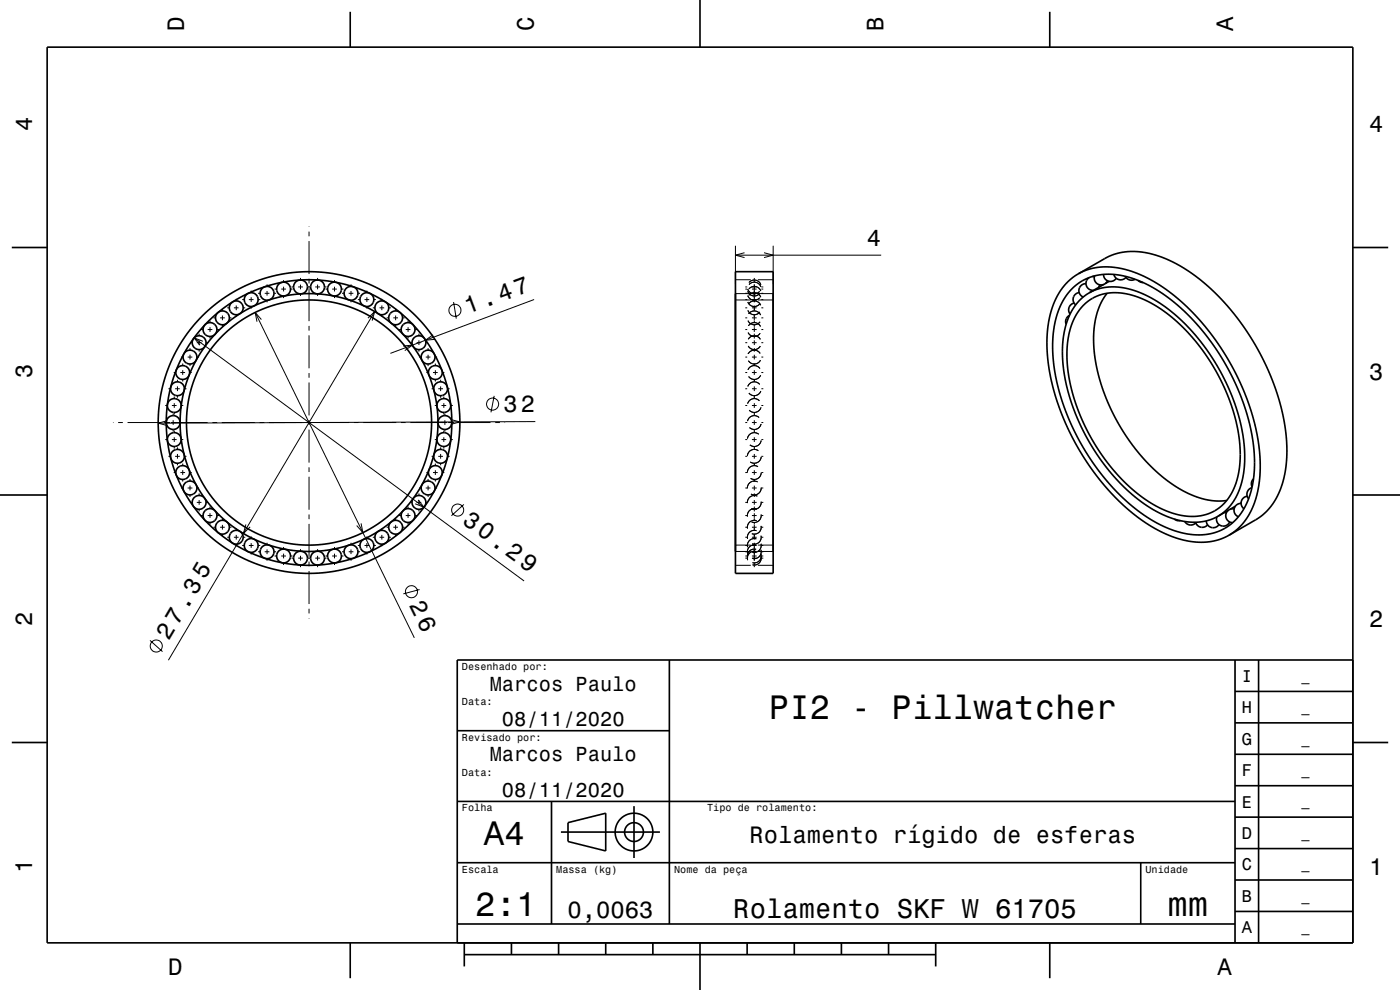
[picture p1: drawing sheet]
<svg xmlns="http://www.w3.org/2000/svg" width="297mm" height="210mm" viewBox="0 0 297 210" stroke-linecap="round" stroke-linejoin="round" font-family="sans-serif">
<g fill="none" stroke="#000" stroke-width=".21">
<path d="M60.2 59.4v.4M63.8 59v.4M65.6 48v.1M65.6 49.1v1M65.6 51.1v7M65.6 59.1v1M67.4 59v.4M71 59.4v.4M156 52.1v8.2M156 59.3h3.3M156 54.1h30.9M157.9 53.6l-1.9 .5 1.9 .5"/>
<path d="M158.9 59.9a1.47 1.47 0 0 1 2.5 .5M160 59v.8M160.8 59.3h3.2M162.1 53.6l1.9 .5-1.9 .5M164 52.1v8.2M36.9 79h.4M38.3 79h1M38.4 75.7h.4M38.8 77.1v.4M38.8 78.5v1M39.8 75.7h1M40.3 79h.4"/>
<path d="M40.3 73.8v.4M40.3 75.2v1M40.3 77.2v.5M40.3 72.7h.4M41.2 71.7l70 51.5M41.7 72.7h1M41.8 75.7h.4M42.2 70.8v.4M42.2 72.2v1M42.2 74.2v.4M42.6 69.9h.4M43 72.4l-1.8-.7 1.2 1.5"/>
<path d="M43.7 72.7h.5M44.1 69.9h.9M44.6 68v.4M44.6 69.4v1M44.6 71.4v.4M45.3 67.4h.4M46.1 69.9h.4M46.7 67.4h1M47.2 65.5v.4M47.2 66.9v1M47.2 68.9v.4M48.2 65.3h.4"/>
<path d="M48.7 67.4h.4M49.6 65.3h1M50.1 63.4v.4M50.1 64.8v1M50.1 66.8v.4M51.4 63.6h.4M51.6 65.3h.4M52.8 63.6h1M53.3 61.6v.5M53.3 63.1v1M53.3 65.1v.4M54.1 66.3l33.8 69"/>
<path d="M54.7 62.2h.5M54.8 63.6h.4M55.4 67.8l-1.3-1.5 .4 1.9M56.2 62.2h1M56.7 60.3v.4M56.7 61.7v1M56.7 63.7v.4M58.2 62.2h.4M58.2 61.3h.5M59.7 61.3h1M60.2 60.8v1M60.2 62.8v.4"/>
<path d="M61.7 61.3h.4M61.8 60.9h.5M63.2 60.9h1.1M63.8 60.4v1M63.8 62.4v.4M65.2 60.9h.7M65.6 61.1v7M65.6 69.1v1M65.6 71.1v7M65.6 79.1v1M66.9 60.9h1M67.4 60.4v1"/>
<path d="M67.4 62.4v.4M68.9 60.9h.4M69 61.3h.5M70.5 61.3h1M71 60.8v1M71 62.8v.4M72.5 61.3h.4M72.6 62.2h.4M74 62.2h1M74.5 60.3v.4M74.5 61.7v1M74.5 63.7v.4"/>
<path d="M75.9 63.6h.4M76 62.2h.4M77.3 63.6h1M77.8 61.6v.5M77.8 63.1v1M77.8 65.1v.4M78.1 67.5l1.4-1.4-.6 1.9M79.1 65.3h.4M79.3 63.6h.4M79.5 66.1l-43.8 73.9M80.5 65.3h1M81 63.4v.4"/>
<path d="M81 64.8v1M81 66.8v.4M82 67.4h.4M82.5 65.3h.4M83.4 67.4h1M83.9 65.5v.4M83.9 66.9v1M83.9 68.9v.4M84.7 69.9h.4M85.4 67.4h.4M85.5 73.4l2-.2-1.6 1.2M86.1 69.9h1"/>
<path d="M86.6 68v.4M86.6 69.4v1M86.6 71.4v.4M87 72.7h.4M88.1 69.9h.4M88.4 72.7h1M88.9 70.8v.4M88.9 72.2v1M88.9 74.2v.4M88.9 75.7h.4M90.3 75.7h1M90.4 72.7h.4"/>
<path d="M90.4 79h.5M90.8 73.8v.4M90.8 75.2v1M90.8 77.2v.5M91.9 79h1M91.9 71l-1.6 1.2 1.9-.2M92.3 75.7h.4M92.4 77.1v.4M92.4 78.5v1M93.9 79h.4M96.2 64.1l.6 3.5M113.3 63.5l-30.5 11.5"/>
<path d="M156 62.3h3.3M156 63.6h3.3M158.1 79h.4M158.1 75.7h.4M158.1 72.7h.4M158.1 69.9h.4M158.1 67.4h.4M158.1 65.3h.4M158.1 63.6h.4M158.1 62.2h.4M158.1 61.3h.4M158.1 60.9h.4"/>
<path d="M158.6 61.8a1.47 1.47 0 0 0 2.5 .5M158.6 61.3a1.47 1.47 0 0 0 2.5 .5M158.6 62.7a1.47 1.47 0 0 0 2.6 .5M158.6 64.1a1.47 1.47 0 0 0 2.6 .4M158.7 65.8a1.47 1.47 0 0 0 2.5 .4M158.7 68a1.47 1.47 0 0 0 2.5 .3M158.7 70.5a1.47 1.47 0 0 0 2.6 .2M158.7 73.4a1.46 1.46 0 0 0 2.6 0M158.7 72a1.47 1.47 0 0 1 2.6 0M158.8 69.1a1.47 1.47 0 0 1 2.5 .2M158.8 66.6a1.47 1.47 0 0 1 2.6 .2M158.8 64.4a1.47 1.47 0 0 1 2.6 .3"/>
<path d="M158.9 62.6a1.47 1.47 0 0 1 2.5 .4M158.9 61.3a1.47 1.47 0 0 1 2.5 .4M158.9 60.4a1.47 1.47 0 0 1 2.5 .5M159.5 79h1M159.5 75.7h1M159.5 72.7h1M159.5 69.9h1M159.5 67.4h1M159.5 65.3h1M159.5 63.6h1M159.5 62.2h1M159.5 61.3h1"/>
<path d="M159.5 60.9h1M160 60.3v3.8M160 64.8v1.1M160 66.8v1.1M160 68v.4M160 68.9v.4M160 69.4v1M160 70.8v.4M160 71.4v.4M160 72.2v1M160 73.8v.8M160 75.2v1"/>
<path d="M160 77.1v.6M160 78.5v1M160.8 62.3h3.2M160.8 63.6h3.2M161.2 78.2a1.47 1.47 0 0 0-2.5 .2M161.3 75a1.47 1.47 0 0 0-2.6 .1M161.3 76.4a1.47 1.47 0 0 1-2.5 .1M161.4 79.6a1.47 1.47 0 0 1-2.6 .3M161.5 79h.4M161.5 75.7h.4M161.5 72.7h.4M161.5 69.9h.4"/>
<path d="M161.5 67.4h.4M161.5 65.3h.4M161.5 63.6h.4M161.5 62.2h.4M161.5 61.3h.4M161.5 60.9h.4M24 89.6h.1M25.1 89.6h1M27.1 89.6h7M34.8 89.6h1.3M35.1 93.2h.4M35.1 86h.4"/>
<path d="M35.5 89.2l-1.9 .6 1.9 .5M35.7 96.8h.4M35.7 82.5h.4M36.2 89.6h7.9M36.5 93.2h1M36.5 86h1M36.7 87.7v.4M36.7 89.1v1M36.7 91.1v.4M37 84.1v.4M37 85.5v1M37 87.5v.4"/>
<path d="M37 91.3v.4M37 92.7v1M37 94.7v.5M37.1 96.8h1M37.1 82.5h1M37.6 80.6v.4M37.6 82v1M37.6 84v.4M37.6 94.9v.4M37.6 96.3v1M37.6 98.3v.4M38.5 93.2h.4"/>
<path d="M38.5 86h.4M38.8 80.5v.4M38.8 98.3v.4M38.8 99.7v1M39.1 96.8h.5M39.1 82.5h.5M45.1 89.6h1M47.1 89.6h7M55.1 89.6h1M57.1 89.6h7M65.1 89.6h1M65.6 81.1v7"/>
<path d="M65.6 89.1v1M65.6 91.1v7M65.6 99.1v1M67.1 89.6h7M75.1 89.6h1M77.1 89.6h7M85.1 89.6h1M87.1 89.6h7.8M91.6 96.8h.4M91.6 82.5h.4M92.2 93.2h.5M92.2 86h.5"/>
<path d="M92.4 80.5v.4M92.4 98.3v.4M92.4 99.7v1M93 96.8h1M93 82.5h1M93.5 80.6v.4M93.5 82v1M93.5 84v.4M93.5 94.9v.4M93.5 96.3v1M93.5 98.3v.4M93.7 93.2h1"/>
<path d="M93.7 86h1M94.2 84.1v.4M94.2 85.5v1M94.2 87.5v.4M94.2 91.3v.4M94.2 92.7v1M94.2 94.7v.5M94.4 87.7v.4M94.4 89.1v1M94.4 91.1v.4M95 96.8h.4M95 82.5h.4"/>
<path d="M95.1 89.6h1.2M95.6 89l2 .5-2 .5M95.7 93.2h.4M95.7 86h.4M97.1 89.6h7M104.8 84l-.6 3.5M105.1 89.6h1M107.1 89.6h.1M113.6 89.4l-80 .4M158.1 89.6h.4M158.1 93.2h.4M158.1 96.8h.4"/>
<path d="M158.1 86h.4M158.1 82.5h.4M159 90.7l1 .4M159.5 89.6h1M159.5 93.2h1M159.5 96.8h1M159.5 86h1M159.5 82.5h1M160 88.2l1 .4M160 88.2a1.47 1.47 0 0 0-1.4 1.1M160 80.5v.5M160 82v1"/>
<path d="M160 84v.5M160 85.5v1M160 87.5v.6M160 89.1v1M160 91.1v.6M160 92.7v1M160 94.7v.6M160 96.3v1M160 98.3v.4M160 99.7v1M160.8 99a1.47 1.47 0 0 0-2.3 1.2h-.4M160.9 95.6a1.47 1.47 0 0 0-2.3 1.1"/>
<path d="M161 92.1a1.47 1.47 0 0 0-2.4 .9M161.1 85a1.47 1.47 0 0 0-2.5 .6M161.2 81.5a1.47 1.47 0 0 0-2.6 .5M161.4 83a1.47 1.47 0 0 1-2.5 .4M161.4 86.4a1.47 1.47 0 0 1-2.5 .6M161.5 89.9a1.48 1.48 0 0 1-1.5 1.2M161.5 93.4a1.47 1.47 0 0 1-2.4 1M161.5 96.9a1.47 1.47 0 0 1-2.3 1.1M161.5 89.6h.4M161.5 93.2h.4M161.5 96.8h.4M161.5 86h.4"/>
<path d="M161.5 82.5h.4M36.9 100.2h.4M38.3 100.2h1M38.4 103.5h.4M38.8 101.7v.5M39.8 103.5h1M40.3 100.2h.4M40.3 101.6v.4M40.3 103v1M40.3 105v.4M40.3 106.6h.4M41.7 106.6h1"/>
<path d="M41.8 103.5h.4M42.2 104.7v.4M42.2 106.1v1M42.2 108.1v.4M42.6 109.4h.4M43.7 106.6h.5M44.1 109.4h.9M44.6 107.4v.5M44.6 108.9v1M44.6 110.9v.4M45.3 111.8h.4M46.1 109.4h.4"/>
<path d="M46.7 111.8h1M47.2 109.9v.4M47.2 111.3v1M47.2 113.3v.4M48.2 114h.4M48.7 111.8h.4M49.6 114h1M50.1 112.1v.4M50.1 113.5v1M50.1 115.5v.4M51.4 115.7h.4M51.6 114h.4"/>
<path d="M52.2 111.2l-.6 2 1.5-1.4M52.8 115.7h1M53.3 113.8v.4M53.3 115.2v1M53.3 117.2v.4M54.7 117h.5M54.8 115.7h.4M56.2 117h1M56.7 115.1v.4M56.7 116.5v1M56.7 118.5v.4M58.2 117h.4"/>
<path d="M58.2 117.9h.5M59.7 117.9h1M60.2 116v.4M60.2 117.4v1M60.2 119.4v.4M61.7 117.9h.4M61.8 118.4h.5M63.2 118.4h1.1M63.8 116.5v.4M63.8 117.9v1M63.8 119.9v.4M65.2 118.4h.7"/>
<path d="M65.6 101.1v7M65.6 109.1v1M65.6 111.1v7M65.6 119.1v1M66.9 118.4h1M67.4 116.5v.4M67.4 117.9v1M67.4 119.9v.4M68.9 118.4h.4M69 117.9h.5M70.5 117.9h1M71 116v.4"/>
<path d="M71 117.4v1M71 119.4v.4M72.5 117.9h.4M72.6 117h.4M74 117h1M74.5 115.1v.4M74.5 116.5v1M74.5 118.5v.4M75.9 115.7h.4M76 117h.4M76.6 111l.4 2-1.3-1.5M77.3 115.7h1"/>
<path d="M77.8 113.8v.4M77.8 115.2v1M77.8 117.2v.4M79.1 114h.4M79.3 115.7h.4M80.5 114h1M81 112.1v.4M81 113.5v1M81 115.5v.4M82 111.8h.4M82.5 114h.4M83.4 111.8h1"/>
<path d="M83.9 109.9v.4M83.9 111.3v1M83.9 113.3v.4M84.7 109.4h.4M85.4 111.8h.4M86.1 109.4h1M86.6 107.4v.5M86.6 108.9v1M86.6 110.9v.4M87 106.6h.4M88.1 109.4h.4M88.4 106.6h1"/>
<path d="M88.7 106l1.2 1.6-1.8-.7M88.9 104.7v.4M88.9 106.1v1M88.9 108.1v.4M88.9 103.5h.4M90.3 103.5h1M90.4 106.6h.4M90.4 100.2h.5M90.8 101.6v.4M90.8 103v1M90.8 105v.4M91.9 100.2h1"/>
<path d="M92.3 103.5h.4M92.4 101.7v.5M93.9 100.2h.4M98.4 107l-2.6 2.4M156 119.9h3.3M156 117h3.3M156 115.6h3.3M158.1 103.5h.4M158.1 106.6h.4M158.1 109.4h.4M158.1 111.8h.4M158.1 114h.4"/>
<path d="M158.1 115.7h.4M158.1 117h.4M158.1 117.9h.4M158.1 118.4h.4M159.5 100.2h1M159.5 103.5h1M159.5 106.6h1M159.5 109.4h1M159.5 111.8h1M159.5 114h1M159.5 115.7h1M159.5 117h1"/>
<path d="M159.5 117.9h1M159.5 118.4h1M160 101.6v.6M160 103v1M160 104.7v.7M160 106.1v1M160 107.4v.5M160 108.1v.4M160 108.9v1M160 109.9v.4M160 110.9v.4M160 111.3v1.2"/>
<path d="M160 113.3v1.2M160 115.1v3.8M160 119.4v.9M160.4 117a1.47 1.47 0 0 0-1.8 1.8M160.4 116.5a1.47 1.47 0 0 0-1.8 1.8M160.4 115.6a1.47 1.47 0 0 0-1.8 1.8M160.5 114.3a1.47 1.47 0 0 0-1.9 1.8M160.5 112.6a1.47 1.47 0 0 0-1.9 1.7M160.5 110.5a1.46 1.46 0 0 0-1.9 1.6M160.6 108a1.47 1.47 0 0 0-2 1.6M160.7 105.2a1.47 1.47 0 0 0-2.1 1.5M160.7 102.2a1.47 1.47 0 0 0-2.1 1.4"/>
<path d="M160.8 119.9h3.2M160.8 117h3.2M160.8 115.6h3.2M161.4 118a1.47 1.47 0 0 1-1.8 1.8M161.4 117.5a1.47 1.47 0 0 1-1.8 1.9M161.4 116.6a1.47 1.47 0 0 1-1.8 1.9M161.4 115.3a1.47 1.47 0 0 1-1.8 1.8M161.5 113.6a1.47 1.47 0 0 1-2 1.8M161.5 111.6a1.47 1.47 0 0 1-2 1.6M161.5 109.1a1.47 1.47 0 0 1-2.1 1.6M161.5 106.4a1.47 1.47 0 0 1-2.1 1.5M161.5 103.4a1.47 1.47 0 0 1-2.2 1.4"/>
<path d="M161.5 103.5h.4M161.5 106.6h.4M161.5 109.4h.4M161.5 111.8h.4M161.5 114h.4M161.5 115.7h.4M161.5 117h.4M161.5 117.9h.4M161.5 118.4h.4M161.9 100.2l-.4 .1a1.47 1.47 0 0 1-2.3 1.2M31.8 135.8l2.7 2.4M65.6 121.1v7"/>
<path d="M65.6 129.1v1M65.6 131.1v.1M89 125.1l-3.4 .9"/>
<circle cx="96.5" cy="65.8" r="1.28"/>
<circle cx="104.5" cy="85.7" r="1.28"/>
<circle cx="97.1" cy="108.2" r="1.28"/>
<circle cx="33.2" cy="137" r="1.28"/>
<circle cx="87.3" cy="125.5" r="1.28"/>
</g>
<g fill="none" stroke="#000" stroke-width=".35">
<path d="M10 10h277v190h-277zM74.3 2.5v7.5M148.5 0v10M222.7 2.5v7.5M2.5 52.5h7.5M156 57.6h8v64h-8zM228.7 58.1l6.2-3.5 1.6-.7 1.5-.4 2.1-.2 2.3 .2 2.5 .5 2.2 .8 2.7 1.3 2.6 1.6 2.6 2 2.6 2.3 2.3 2.3 2.3 2.8 2.3 3.3 1.9 2.9 1.5 2.9 1.7 3.6 1.3 3.6 1 3.4 .7 3.4 .3 3.2 .1 2.9-.2 2.9-.5 2.6-.8 2.3-.9 1.8-1.2 1.8-1 1.1-1.4 1.1-6.3 3.6M228.7 58.1l1.6-.7 1.7-.5 1.8-.3 2.2 .1 2 .3 2.1 .6 2.3 .9 2.3 1.1 4.3 3.1 4.3 3.9 4 4.8 3.4 5.2 3 6 2 5.7 1.2 5.4 .4 2.8v2.7l-.1 2.4-.4 2.6-.6 2.2-.7 1.7-1.1 1.9-1 1.3-1.1 1.2-1.6 1M228.7 58.1l-1.4 1-1.3 1.2-1.1 1.5-1 1.8-.8 2.2-.6 2-.3 2.3-.1 2.7 .4 5.3 1.3 5.6 2.1 5.7 3 6 3.2 4.8 4 4.8 4 3.8 2.3 1.7 2.3 1.4 2.5 1.3 2.2 .9 2.1 .6 2 .3h2.2l1.8-.2 1.6-.5 1.6-.8M231 58.9a1.47 1.47 0 0 0-.5 1.7 1.47 1.47 0 0 0 1.5 1M231.7 58.7h.5M232.2 58.5a1.47 1.47 0 0 0 .9 1.9 1.47 1.47 0 0 0 1.8-.8"/>
<path d="M234.1 58.2a1.47 1.47 0 0 0 1 1.4 1.47 1.47 0 0 0 1.7-.6M235.3 59.7l-.8 .4M236.3 58.2a1.47 1.47 0 0 0 1.1 1.1 1.47 1.47 0 0 0 1.5-.5M238.7 58.6a1.47 1.47 0 0 0 2.1 .6M241.4 59.5l.4 .3 .7 .1M287 52.5h7.5M226.9 66.9a1.47 1.47 0 0 0-.7 1.9M227.5 61.2l1.3-1.2 1.6-.8 1.7-.6 1.7-.4h1.9l2 .2 2 .5 2.4 .9 2.5 1.2 2.1 1.3 4.3 3.5 4 4.2 3.5 4.8 3 5.4 2.4 5.7 1 3.1 .6 2.7 .6 5v2.7l-.2 2.3-.4 2.2-.6 2-.8 1.6-1.2 1.9-1.3 1.4-1.2 .9-1.6 .9-1.4 .5-1.8 .3-1.9 .1-1.8-.2-1.8-.4-4-1.6-4.3-2.7-3.6-3-3.9-4.2-3.3-4.6-3-5.2-2.2-5.2-1.6-5.4-.8-4.9v-4.7l.2-2.1 .5-2.1 .5-1.6 .9-1.8 .9-1.4zM227.9 64.3a1.47 1.47 0 0 0-.9 2.3M228.9 62.1a1.47 1.47 0 0 0-1.2 1 1.47 1.47 0 0 0 .5 1.6M229.9 64.7l1.1-.9 1.4-.8 1.3-.5 1.7-.4h1.7l1.8 .2 3.6 1.2 3.9 2.1 3.6 2.9 3.3 3.5 3.2 4.3 2.6 4.6 2.1 5 1.3 5 .6 4.5-.2 4.1-.3 1.8-.6 1.8-.8 1.6-.8 1.3-1 1.1-1.3 1-1.2 .7-1.4 .4-1.5 .3h-1.6l-1.8-.2-1.7-.4-3.1-1.3-3.4-2-3.3-2.8-3.4-3.6-2.7-3.8-2.6-4.6-1.9-4.3-1.3-4.5-.7-4.2-.1-4.1 .6-3.7 1.2-3zM230.4 60.2a1.47 1.47 0 0 0-1.5 1.1 1.47 1.47 0 0 0 .9 1.7"/>
<path d="M231 62.1l1.3-.6 1.6-.4 1.5-.2h1.9l1.6 .3 2.1 .6 3.7 1.7 3.7 2.5 3.5 3.3 3.5 4 2.9 4.4 2.4 4.9 1.7 4.5 1.2 5 .5 4.7-.1 2.2-.3 2.2-1.1 3.5-.8 1.5-.9 1.2-1.2 1.2-1.3 .9M231 62.1l-1.1 .8-1.2 1.2-1.1 1.4-.7 1.3-.7 1.9-.4 1.7-.4 4.3 .3 4.4 1.2 5 1.6 4.5 2.7 5.3 2.6 4 3.5 4.3 3.6 3.3 3.9 2.7 3.5 1.6 1.7 .5 2 .4 1.8 .1 1.5-.2 1.7-.4 1.4-.7M231.8 61.6v.1M233.3 60.4l-.3 .6M234.2 60.3l-3.2 1.8M234.9 62.2l-1.4 2.3-1 2.9-.5 3 .1 3.9 .6 3.7 1.1 4.3 1.7 4.1 1.8 3.5 2.4 3.8 2.6 3.3 3.1 3.2 2.8 2.2 2.8 1.8 3.4 1.4 3 .6h2.8M0 105h10M249.1 110.1l.7 .3h.6M251.3 110.6a1.47 1.47 0 0 0 2.4 .3M253.6 110.8a1.47 1.47 0 0 0 2.6 .5M255.9 110.5a1.47 1.47 0 0 0 1.1 1.4 1.47 1.47 0 0 0 1.6-.6M258.1 109.6a1.47 1.47 0 0 0 .9 1.9 1.47 1.47 0 0 0 1.9-.8"/>
<path d="M259.8 108.7l.4 .1M260.6 108.2a1.47 1.47 0 0 0-.5 1.7 1.47 1.47 0 0 0 1.4 1M261.8 108h-.9M262.1 107.4l-3.7 2.1M263.3 106.8a1.47 1.47 0 0 0-1.5 1.2 1.47 1.47 0 0 0 .9 1.6M263.3 106.7l-.2 .1M264.6 105.3a1.47 1.47 0 0 0-1.3 1.1 1.47 1.47 0 0 0 .6 1.5M265.6 103.4a1.47 1.47 0 0 0-.7 2.4M265.9 101.6a1.46 1.46 0 0 0-.3 1.7M287 105h10M142 140v56M262 140v60"/>
<path d="M267 140v60M287 140h-190v60M2.5 157.5h7.5M97 155h45M262 153.3h25M262 146.7h25M287 157.5h7.5M97 170h165M117 170v26M119 176.5h21M120.5 174.5l8-2v8l-8-2zM134.5 171v11"/>
<path d="M262 173.3h25M262 166.7h25M262 160h25M97 196h165M97 183h165M242 183v13M262 193.3h25M262 186.7h25M262 180h25M74.3 200v7.5M98.5 202.5h100M98.5 200v5"/>
<path d="M108.5 200v2.5M118.5 200v2.5M128.5 200v2.5M138.5 200v2.5M148.5 200v10M158.5 200v2.5M168.5 200v2.5M178.5 200v2.5M188.5 200v2.5M198.5 200v5M222.7 200v7.5"/>
<circle cx="38.8" cy="79" r="1.47"/>
<circle cx="40.3" cy="75.7" r="1.47"/>
<circle cx="42.2" cy="72.7" r="1.47"/>
<circle cx="44.6" cy="69.9" r="1.47"/>
<circle cx="47.2" cy="67.4" r="1.47"/>
<circle cx="50.1" cy="65.3" r="1.47"/>
<circle cx="53.3" cy="63.6" r="1.47"/>
<circle cx="56.7" cy="62.2" r="1.47"/>
<circle cx="60.2" cy="61.3" r="1.47"/>
<circle cx="63.8" cy="60.9" r="1.47"/>
<circle cx="67.4" cy="60.9" r="1.47"/>
<circle cx="71" cy="61.3" r="1.47"/>
<circle cx="74.5" cy="62.2" r="1.47"/>
<circle cx="77.8" cy="63.6" r="1.47"/>
<circle cx="81" cy="65.3" r="1.47"/>
<circle cx="83.9" cy="67.4" r="1.47"/>
<circle cx="86.6" cy="69.9" r="1.47"/>
<circle cx="88.9" cy="72.7" r="1.47"/>
<circle cx="90.8" cy="75.7" r="1.47"/>
<circle cx="92.4" cy="79" r="1.47"/>
<circle cx="36.7" cy="89.6" r="1.47"/>
<circle cx="37" cy="93.2" r="1.47"/>
<circle cx="37" cy="86" r="1.47"/>
<circle cx="37.6" cy="82.5" r="1.47"/>
<circle cx="37.6" cy="96.8" r="1.47"/>
<circle cx="65.6" cy="89.6" r="26"/>
<circle cx="65.6" cy="89.6" r="27.4"/>
<circle cx="65.6" cy="89.6" r="30.3"/>
<circle cx="65.6" cy="89.6" r="32"/>
<circle cx="93.5" cy="96.8" r="1.47"/>
<circle cx="93.5" cy="82.5" r="1.47"/>
<circle cx="94.2" cy="93.2" r="1.47"/>
<circle cx="94.2" cy="86" r="1.47"/>
<circle cx="94.4" cy="89.6" r="1.47"/>
<circle cx="38.8" cy="100.2" r="1.47"/>
<circle cx="40.3" cy="103.5" r="1.47"/>
<circle cx="42.2" cy="106.6" r="1.47"/>
<circle cx="44.6" cy="109.4" r="1.47"/>
<circle cx="47.2" cy="111.8" r="1.47"/>
<circle cx="50.1" cy="114" r="1.47"/>
<circle cx="53.3" cy="115.7" r="1.47"/>
<circle cx="56.7" cy="117" r="1.47"/>
<circle cx="60.2" cy="117.9" r="1.47"/>
<circle cx="63.8" cy="118.4" r="1.47"/>
<circle cx="67.4" cy="118.4" r="1.47"/>
<circle cx="71" cy="117.9" r="1.47"/>
<circle cx="74.5" cy="117" r="1.47"/>
<circle cx="77.8" cy="115.7" r="1.47"/>
<circle cx="81" cy="114" r="1.47"/>
<circle cx="83.9" cy="111.8" r="1.47"/>
<circle cx="86.6" cy="109.4" r="1.47"/>
<circle cx="88.9" cy="106.6" r="1.47"/>
<circle cx="90.8" cy="103.5" r="1.47"/>
<circle cx="92.4" cy="100.2" r="1.47"/>
<circle cx="134.5" cy="176.5" r="2"/>
<circle cx="134.5" cy="176.5" r="4"/>
</g>
<g font-size="7.2">
<text x="163.1" y="152.6">PI2 - Pillwatcher</text>
<text x="102.7" y="179.3">A4</text>
<text x="100.8" y="194.3">2:1</text>
<text x="247.7" y="194.3">mm</text>
</g>
<text font-size="5.8" x="155.6" y="194.6">Rolamento SKF W 61705</text>
<g font-size="5.1">
<text x="99.3" y="66.7" transform="rotate(-20 99.3 66.7)">1.47</text>
<text x="97.9" y="111" transform="rotate(36 97.9 111)">30.29</text>
<text x="86.7" y="128.3" transform="rotate(64 86.7 128.3)">26</text>
</g>
<g font-size="5">
<text x="39" y="6.5" transform="rotate(-90 39 6.5)">D</text>
<text x="113.2" y="6.5" transform="rotate(-90 113.2 6.5)">C</text>
<text x="187.4" y="6.5" transform="rotate(-90 187.4 6.5)">B</text>
<text x="261.6" y="6.5" transform="rotate(-90 261.6 6.5)">A</text>
<text x="6.8" y="27.8" transform="rotate(-90 6.8 27.8)">4</text>
<text x="290.5" y="28.1">4</text>
<text x="183.9" y="52.1">4</text>
<text x="6.8" y="80.3" transform="rotate(-90 6.8 80.3)">3</text>
<text x="290.5" y="80.6">3</text>
<text x="106.8" y="87.5">32</text>
<text x="6.8" y="132.8" transform="rotate(-90 6.8 132.8)">2</text>
<text x="35.8" y="136" transform="rotate(-59 35.8 136)">27.35</text>
<text x="290.5" y="133.1">2</text>
<text x="159" y="178.8">Rolamento rígido de esferas</text>
<text x="6.8" y="185.3" transform="rotate(-90 6.8 185.3)">1</text>
<text x="290.5" y="185.6">1</text>
<text x="120.4" y="194.8">0,0063</text>
<text x="35.7" y="206.8">D</text>
<text x="258.3" y="206.8">A</text>
</g>
<g font-size="4.3">
<text x="103.9" y="146.5">Marcos Paulo</text>
<text x="106.5" y="154">08/11/2020</text>
<text x="103.9" y="161.5">Marcos Paulo</text>
<text x="106.5" y="169">08/11/2020</text>
</g>
<g font-size="3.6">
<text x="263.4" y="144.6">I</text>
<text x="263.4" y="151.3">H</text>
<text x="263.4" y="158">G</text>
<text x="263.4" y="164.6">F</text>
<text x="263.4" y="171.3">E</text>
<text x="263.4" y="178">D</text>
<text x="263.4" y="184.6">C</text>
<text x="263.4" y="191.3">B</text>
<text x="263.4" y="198">A</text>
</g>
<g font-size="2.9">
<text x="276.1" y="144.4">_</text>
<text x="276.1" y="151">_</text>
<text x="276.1" y="157.7">_</text>
<text x="276.1" y="164.4">_</text>
<text x="276.1" y="171">_</text>
<text x="276.1" y="177.7">_</text>
<text x="276.1" y="184.4">_</text>
<text x="276.1" y="191.1">_</text>
<text x="276.1" y="197.7">_</text>
</g>
<g font-size="2.2">
<text x="98" y="142.1">Desenhado por:</text>
<text x="98" y="149.6">Data:</text>
<text x="98" y="157.1">Revisado por:</text>
<text x="98" y="164.6">Data:</text>
<text x="98" y="172.1">Folha</text>
<text x="150" y="172.1">Tipo de rolamento:</text>
<text x="98" y="185.1">Escala</text>
<text x="118" y="185.1">Massa (kg)</text>
<text x="143" y="185.1">Nome da peça</text>
<text x="243" y="185.1">Unidade</text>
</g>
</svg>
